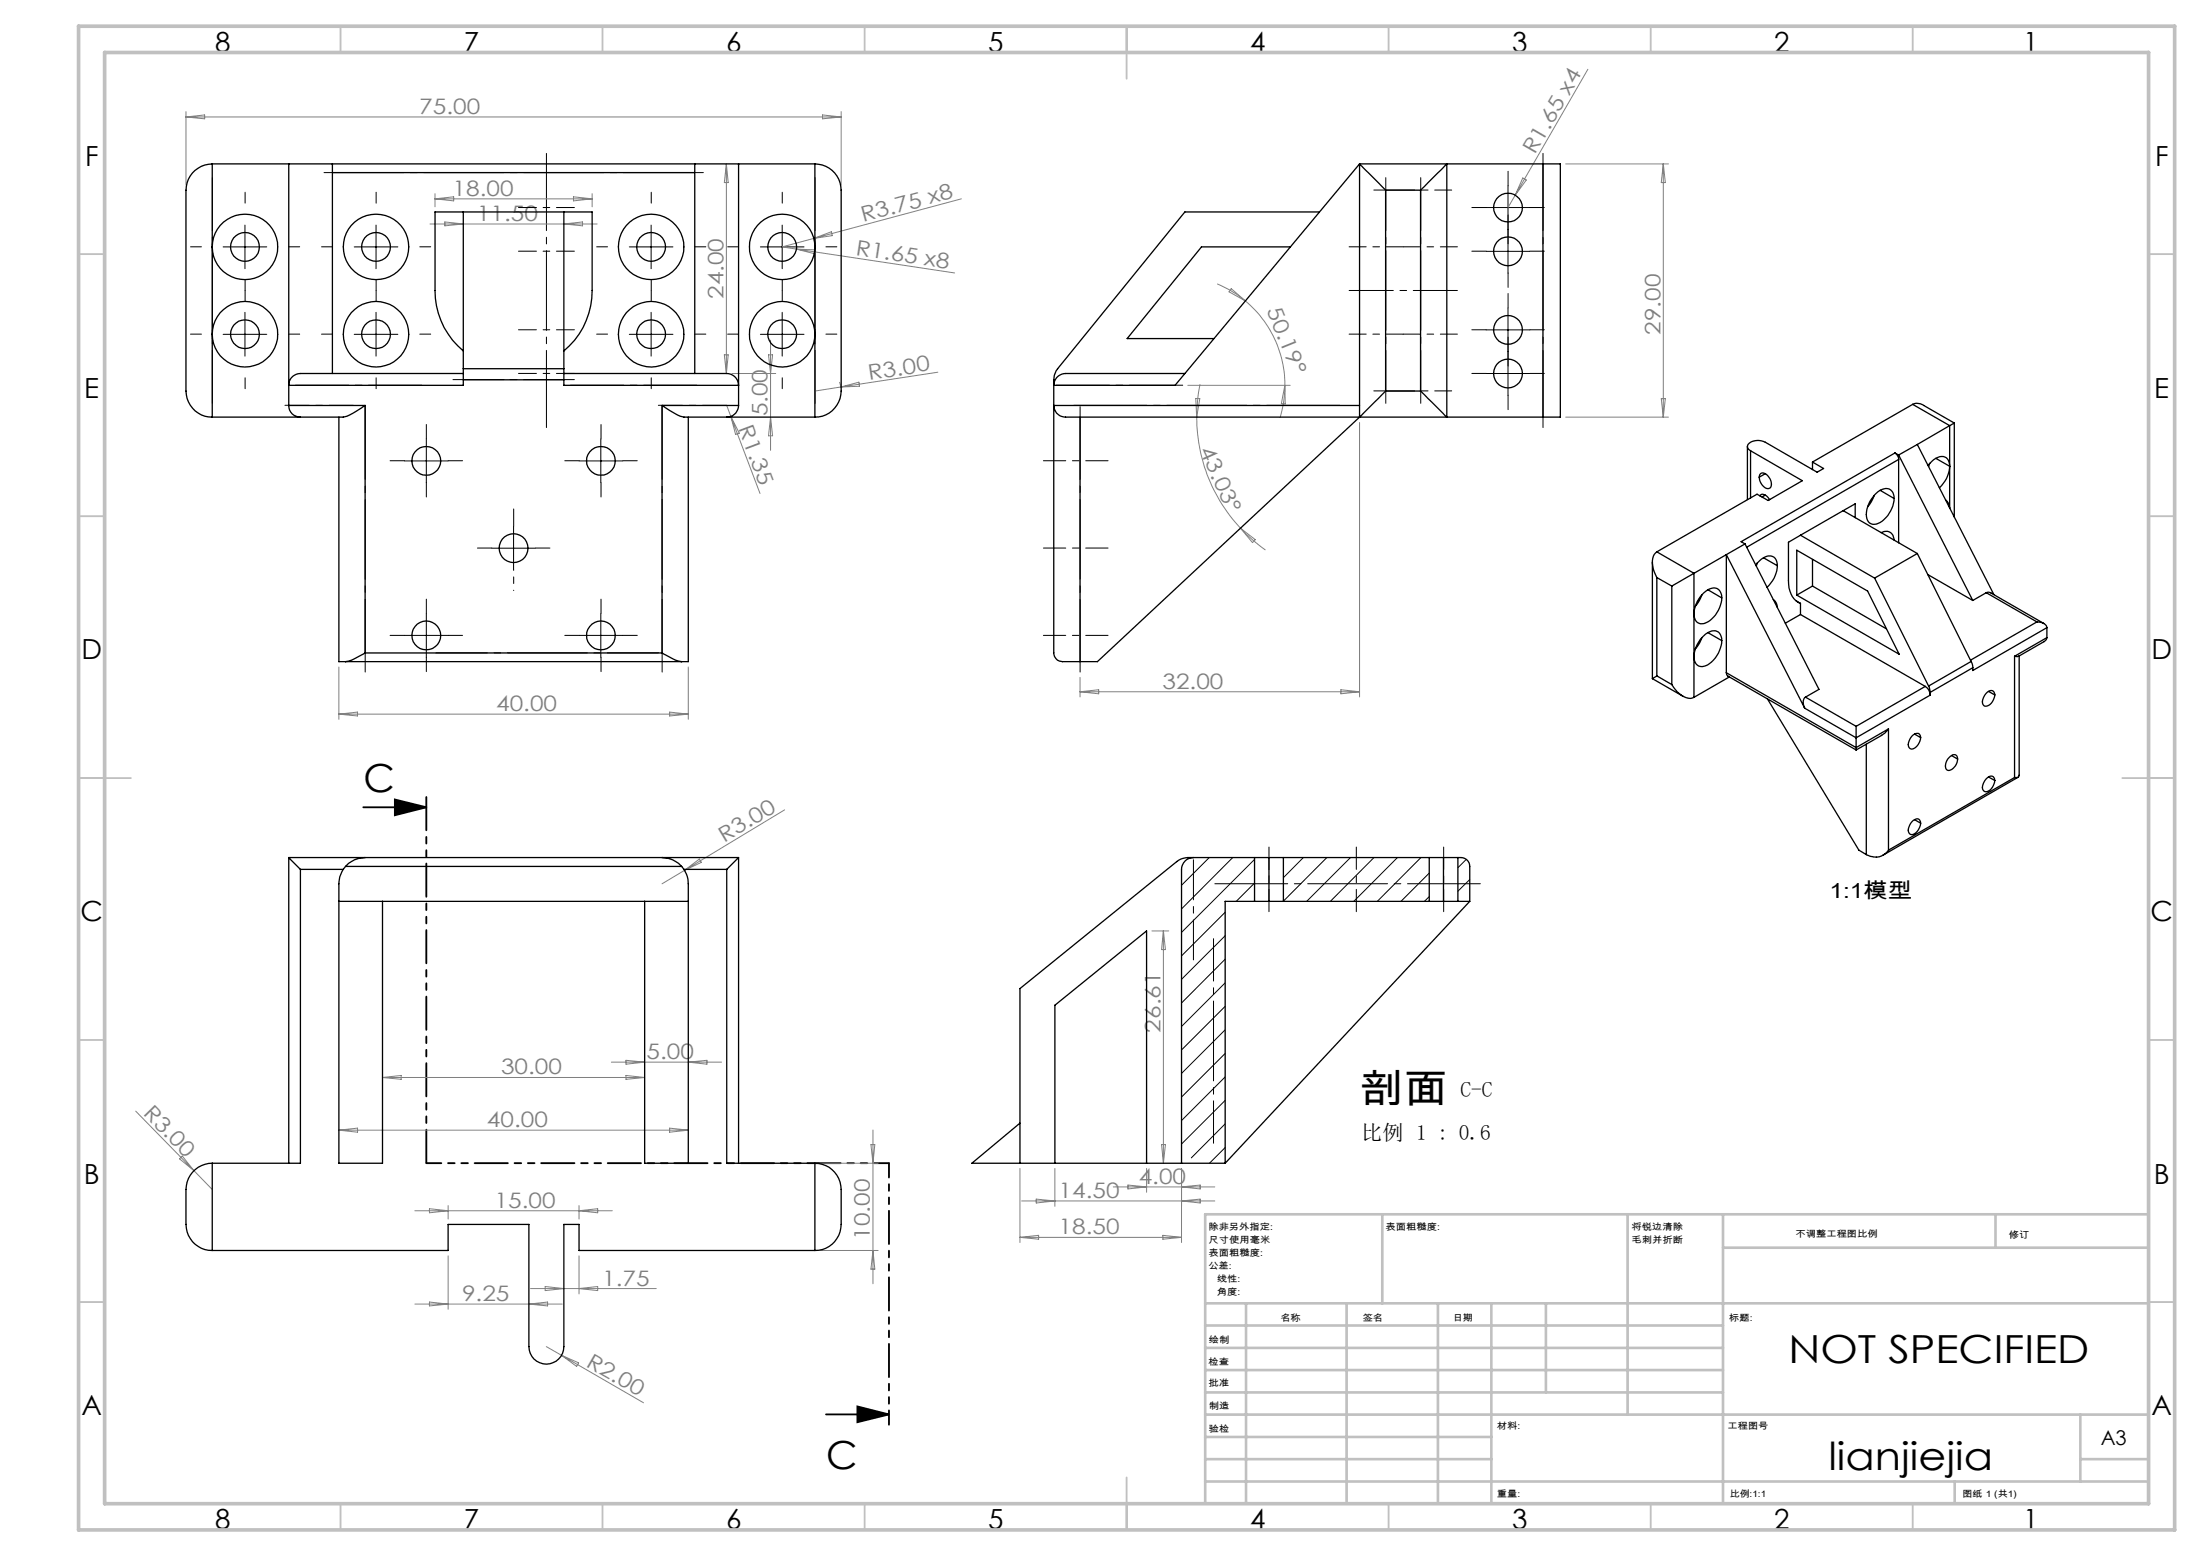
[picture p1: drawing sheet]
<svg xmlns="http://www.w3.org/2000/svg" width="420mm" height="297mm" viewBox="0 0 420 297" stroke-linecap="round" stroke-linejoin="round" font-family="sans-serif">
<path d="M69.3 154.1h12.1M75.4 152.6l6 1.5-6 1.5zM157.6 270h12M163.6 268.5l6 1.5-6 1.5z" fill="none" stroke="#000" stroke-width=".35"/>
<g fill="none" stroke="#808080" stroke-width=".19">
<path d="M303 13.2l-15.2 26.4M35.5 21.3v14M35.5 22.3h125M35.5 22.3l3.6-.4v.8zM83 37v2.5M83 38h30M83 38l3.6-.4v.7zM109.4 37.6l3.6 .4-3.6 .3zM113 37v2.5M138.6 31.3v40M138.6 31.3l.4 3.6h-.8zM157 21.9l3.5 .4-3.5 .4z"/>
<path d="M160.5 21.3v14M183.4 38l-34.1 9.1 2.7 .5M290.6 34l.7 .4-2.2 2.8zM298.8 31.3h19.6M317.4 31.3l.4 3.6h-.8zM317.4 31.3v48.3M82.1 42.8h31.8M84.9 42.4l3.5 .4-3.5 .3zM107.6 42.8l3.6-.4v.7zM152 47.6l30.2 4.5M152 47.6l3.5 .1-.1 .7zM155.3 45.5l3.3-1.3 .2 .8z"/>
<path d="M232.3 54.2a20.3 20.3 0 0 1 5.3 3.2M234.9 55.1l2.7 2.3-3.1-1.7zM237.6 57.4a21 21 0 0 1 7.6 16.2M138.2 67.7h.8l-.4 3.6zM138.7 77.4l.8 2.1M139.5 79.5l5.5 14.7M139.5 79.5l1.6 3.2-.7 .2zM139.7 71.3h8.3M146.6 67.7h.8l-.4 3.6zM147 64.9v21.1M147 79.6l.4 3.6h-.8zM160.2 72.9l.2 .8"/>
<path d="M160.4 73.9l-4.9 .7M160.4 73.9l3.5-.9 .1 .7zM179 71l-18.6 2.9M226.7 73.6h19.5M228.2 76.1h.8l-.6 3.5zM228.4 79.6a30.8 30.8 0 0 0 8.3 21.2M229 73.3l-.4 2.4-.2 3.9M245.2 73.6a21 21 0 0 1-.9 6.2M245.2 73.6l.1 3.5-.8-.1zM298.8 79.6h19.6M317 76.1h.8l-.4 3.5zM259.4 80.6v52.4"/>
<path d="M236.7 100.8a31.2 31.2 0 0 0 4.8 4.2M236.7 100.8l2.8 2.2-.5 .6zM64.7 127.3v10M64.7 136.3h66.6M64.7 136.3l3.5-.4v.8zM127.8 135.9l3.5 .4-3.5 .4zM131.3 127.3v10M206.1 129.3v3.7M206.1 132h53.3M206.1 132l3.6-.3v.7zM255.9 131.7l3.5 .3-3.5 .4zM149.7 154.6l-19.1 11.5"/>
<path d="M130.6 166.1l-4.3 2.6M130.6 166.1l2.9-2.1 .3 .6zM219.8 177.7h3.2M222 177.7v44.3M222 177.7l.4 3.6h-.7zM25.9 212.1l11.1 11.3M64.7 215.7l3.5-.4v.8zM64.7 215.7h66.6M73 205.7h50M73 205.7l3.6-.4v.7zM116.7 202.7h21M119.5 205.3l3.5 .4-3.5 .3z"/>
<path d="M119.5 202.4l3.5 .3-3.5 .4zM127.8 215.3l3.5 .4-3.5 .4zM131.3 202.7l3.6-.3v.7zM166.2 218.5h.7l-.3 3.5zM166.6 215.7v29.3M221.7 218.5h.7l-.4 3.5zM34.3 221.2l.5-.5 2.2 2.7zM37 223.4l3.5 3.6M79.2 231.1h37.6M82 230.7l3.5 .4-3.5 .4zM85.5 230.1v2.6M85.5 239.7v10.2"/>
<path d="M110.5 230.1v2.6M110.5 239.7v7.3M110.5 231.1l3.6-.4v.8zM156.5 222h11.1M156.5 238.7h11.1M166.6 238.7l.3 3.5h-.7zM194.6 223v14.2M194.6 236.2h30.9M194.6 236.2l3.6-.4v.7zM194.9 229.2h36.9M197.7 228.9l3.6 .3-3.6 .4zM201.3 223v7.3"/>
<path d="M212.4 226.6h19.4M215.2 226.2l3.6 .4-3.6 .3zM218.8 223v4.6M221.9 235.8l3.6 .4-3.6 .3zM225.5 223v14.2M225.5 229.2l3.5-.3v.7zM225.5 226.6l3.5-.4v.7zM79.2 248.9h28.1M82 248.5l3.5 .4-3.5 .4zM100.9 248.9l3.6-.4v.8zM101.2 246h24M104 245.6l3.6 .4-3.6 .3z"/>
<path d="M104.2 257l2.9 1.7M107.1 258.7l15.7 9.1M107.1 258.7l3.3 1.4-.4 .7zM110.5 246l3.6-.4v.7z"/>
</g>
<path d="M267.8 47.1h-10.4M278.1 47.1h-10.3M267.8 63.8h-10.4M278.1 63.8h-10.3" fill="none" stroke="#000" stroke-width=".19" stroke-dasharray="15.2 1.3 1.3 1.3" stroke-dashoffset="12"/>
<path d="M104.3 81.6v-52.3M294.4 81.6v-52.3" fill="none" stroke="#000" stroke-width=".19" stroke-dasharray="15.2 1.3 1.3 1.3" stroke-dashoffset=".5"/>
<path d="M69.7 77.6v50.7M206.1 77.6v50.7M255.6 77.4h-50.7M126.4 128.3v-50.7M282.5 168.7h-50.7" fill="none" stroke="#000" stroke-width=".19" stroke-dasharray="15.2 1.3 1.3 1.3" stroke-dashoffset="1.3"/>
<path d="M40.5 77v-43.1M80.5 73.5h-24.1M133 73.5h-24.1M155.5 77v-43.1M201.5 73.5h24.2M264.4 77v-43.1M271.1 77v-43.1" fill="none" stroke="#000" stroke-width=".19" stroke-dasharray="15.2 1.3 1.3 1.3" stroke-dashoffset="5.1"/>
<path d="M211.4 87.9h-12.3M211.4 104.6h-12.3M211.4 121.3h-12.3M242.1 174v-12.3M258.8 174v-12.3M275.5 174v-12.3" fill="none" stroke="#000" stroke-width=".19" stroke-dasharray="15.2 1.3 1.3 1.3" stroke-dashoffset="11"/>
<path d="M278.1 55.4h-20.7" fill="none" stroke="#000" stroke-width=".19" stroke-dasharray="15.2 1.3 1.3 1.3" stroke-dashoffset="6.8"/>
<path d="M262.2 36.3h14.8M262.2 74.6h14.8" fill="none" stroke="#000" stroke-width=".19" stroke-dasharray="15.2 1.3 1.3 1.3" stroke-dashoffset="7.4"/>
<g fill="none" stroke="#000" stroke-width=".19" stroke-dasharray="15.2 1.3 1.3 1.3">
<path d="M46.8 38.8v-2.1M71.8 38.8v-2.1M124.3 38.8v-2.1M149.3 38.8v-2.1M283.6 39.6h-2.7M287.8 35.4v-2.7M291.9 39.6h2.8M38.4 47.1h-2M46.8 55.4v2.1M46.8 55.4v-2M55.1 47.1h2.1M63.4 47.1h-2"/>
<path d="M71.8 55.4v2.1M71.8 55.4v-2M80.1 47.1h2.1M115.9 47.1h-2M124.3 55.4v-2M124.3 55.4v2.1M132.6 47.1h2.1M140.9 47.1h-2M149.3 55.4v2.1M149.3 55.4v-2M157.6 47.1h2.1M283.6 47.9h-2.7"/>
<path d="M287.8 58.8v-2.8M287.8 43.8v-2.8M287.8 52.1v2.8M287.8 43.8v2.7M291.9 47.9h2.8M38.4 63.8h-2M46.8 72.1v2.1M55.1 63.8h2.1M63.4 63.8h-2M71.8 72.1v2.1M80.1 63.8h2.1M115.9 63.8h-2"/>
<path d="M124.3 72.1v2.1M132.6 63.8h2.1M140.9 63.8h-2M149.3 72.1v2.1M157.6 63.8h2.1M283.6 71.3h-2.7M283.6 62.9h-2.7M287.8 67.1v-2.7M287.8 75.4v2.8M287.8 67.1v2.8M291.9 71.3h2.8M291.9 62.9h2.8"/>
<path d="M77.2 87.9h-2.8M81.4 83.8v-2.8M81.4 92.1v2.8M85.5 87.9h2.8M110.5 87.9h-2.7M114.7 83.8v-2.8M114.7 92.1v2.8M118.9 87.9h2.7M81.4 117.1v-2.7M93.9 104.6h-2.8M98 100.4v-3.2M102.2 104.6h2.7"/>
<path d="M114.7 117.1v-2.7M77.2 121.3h-2.8M81.4 125.4v2.8M85.5 121.3h2.8M110.5 121.3h-2.7M114.7 125.4v2.8M118.9 121.3h2.7"/>
</g>
<path d="M227.7 183.2v-19.1" fill="none" stroke="#000" stroke-width=".19" stroke-dasharray="15.2 1.3 1.3 1.3" stroke-dashoffset="7.6"/>
<path d="M231.6 179.2v39" fill="none" stroke="#000" stroke-width=".19" stroke-dasharray="15.2 1.3 1.3 1.3" stroke-dashoffset="7.1"/>
<path d="M134.6 32.9h-73.2" fill="none" stroke="#000" stroke-width=".19" stroke-dasharray="15.2 1.3 1.3 1.3" stroke-dashoffset="-.4"/>
<path d="M67.4 77.4h-13M138.7 77.4h-13.1" fill="none" stroke="#000" stroke-width=".19" stroke-dasharray="15.2 1.3 1.3 1.3" stroke-dashoffset="10.6"/>
<path d="M83.2 124.6h42.5" fill="none" stroke="#000" stroke-width=".19" stroke-dasharray="15.2 1.3 1.3 1.3" stroke-dashoffset="5.4"/>
<path d="M98.9 39.6h10.7M98.9 47.9h10.7M98.9 71.3h10.7M98.9 62.9h10.7" fill="none" stroke="#000" stroke-width=".19" stroke-dasharray="15.2 1.3 1.3 1.3" stroke-dashoffset="11.8"/>
<path d="M109.6 72.5h-23.2" fill="none" stroke="#000" stroke-width=".19" stroke-dasharray="15.2 1.3 1.3 1.3" stroke-dashoffset="5.6"/>
<path d="M98 108.8v3.9" fill="none" stroke="#000" stroke-width=".19" stroke-dasharray="15.2 1.3 1.3 1.3" stroke-dashoffset="15.2"/>
<g fill="none" stroke="#000" stroke-width=".19">
<path d="M283.6 39.6h8.3M287.8 35.5v16.6M42.6 47.1h8.3M46.7 43v8.3M46.7 59.6v8.4M67.6 47.1h8.3M71.8 43v8.3M71.8 59.6v8.4M120.1 47.1h8.3M124.2 43v8.3M124.2 59.6v8.4M145.1 47.1h8.3"/>
<path d="M149.3 43v8.3M149.3 59.6v8.4M283.6 48h8.3M287.8 58.8v16.7M42.6 63.8h8.3M67.6 63.8h8.3M120.1 63.8h8.3M145.1 63.8h8.3M283.6 71.3h8.3M283.6 63h8.3M77.2 88h8.3M81.4 83.8v8.3"/>
<path d="M110.5 88h8.4M114.7 83.8v8.3M81.4 117.1v8.4M93.8 104.6h8.4M98 100.5v8.3M114.7 117.1v8.4M77.2 121.3h8.3M110.5 121.3h8.4M230.8 163.7l-5.3 5.3M233.8 174.1l-8.3 8.4M233.8 178.6l-8.3 8.3M235.2 163.7l-9.7 9.8"/>
<path d="M239.4 164l-13.9 14M239.4 168.6l-3.5 3.4M248.7 163.7l-3.8 3.8M253.2 163.7l-8.3 8.3M257.7 163.7l-8.4 8.3M262.2 163.7l-8.3 8.3M266.7 163.7l-8.4 8.3M271.1 163.7l-8.3 8.3M272.7 171.1l-.9 .9M272.7 166.6l-5.4 5.4M279.8 164l-1.6 1.6M280.5 167.9l-2.3 2.2"/>
<path d="M233.8 183.1l-8.3 8.3M233.8 187.6l-8.3 8.3M233.8 192.1l-8.3 8.3M233.8 196.6l-8.3 8.3M233.8 201.1l-8.3 8.3M233.8 205.6l-8.3 8.3M233.8 210l-8.3 8.4M233.8 214.5l-6.5 6.5M233.8 219l-3 3"/>
</g>
<path d="M81.4 152.1v69.9" fill="none" stroke="#000" stroke-width=".35" stroke-dasharray="6.3 1.3 1.3 1.3 1.3 1.3"/>
<path d="M81.4 222h88.2" fill="none" stroke="#000" stroke-width=".35" stroke-dasharray="6.3 1.3 1.3 1.3 1.3 1.3" stroke-dashoffset="3.5"/>
<path d="M169.6 222v50" fill="none" stroke="#000" stroke-width=".35" stroke-dasharray="6.3 1.3 1.3 1.3 1.3 1.3" stroke-dashoffset="3.6"/>
<g fill="none" stroke="#c0c0c0" stroke-width=".35">
<path d="M65 5v5M115 5v5M165 5v5M215 5v10M265 5v5M315 5v5M365 5v5M15 48.5h5M410 48.5h5M15 98.5h5M410 98.5h5M15 148.5h10"/>
<path d="M405 148.5h10M15 198.5h5M410 198.5h5M15 248.5h5M410 248.5h5M65 287v5M115 287v5M165 287v5M215 282v10M265 287v5M315 287v5M365 287v5"/>
</g>
<g fill="none" stroke="#c0c0c0" stroke-width=".5">
<path d="M263.8 231.8v17M310.6 231.8v38.2M328.8 231.8v55.2M328.8 238.2h81.2M380.8 231.8v6.4M410 231.8h-180v55.2M230 248.8h180M230 257.3h98.8M230 253h98.8M237.8 248.8v38.2M257 248.8v38.2M274.4 248.8v38.2"/>
<path d="M284.6 248.8v38.2M295 248.8v17M230 265.8h98.8M230 261.5h98.8M230 278.5h54.6M230 274.3h54.6M230 270h180M397 278.5h13M397 270v12.8M230 282.8h180M373 282.8v4.2"/>
</g>
<path d="M15 5h400v287h-400zM20 10h390v277h-390z" fill="none" stroke="#c0c0c0" stroke-width=".7"/>
<path d="M75.4 152.6l6 1.5-6 1.5zM163.6 268.5l6 1.5-6 1.5z" fill="#000"/>
<g fill="none" stroke="#000" stroke-width=".25">
<path d="M40.5 31.3a5 5 0 0 0-5 5v38.3a5 5 0 0 0 5 5M40.5 31.3h115M40.5 31.3v48.3M55.1 31.3v46.1M63.4 31.3v40M63.4 32.9h69.2M132.6 31.3v40M140.9 31.3v46.1M155.5 31.3a5 5 0 0 1 5 5v38.3a5 5 0 0 1-5 5M155.5 31.3v48.3M259.4 31.3l5 5M259.4 31.3l-35.2 42.3h-23.1a2.27 2.27 0 0 1 2.2-2.3h22.8"/>
<path d="M259.4 31.3h35M259.4 31.3v48.3M264.4 36.3h6.7M264.4 36.3v38.3M271.1 36.3l5-5v48.3l-5-5M271.1 36.3v38.3M294.4 31.3h3.3v48.3h-3.3M294.4 31.3v48.3M88.4 40.5v29.9M107.6 40.5v29.9M246.2 47.1h-16.9l-14.2 17.5h16.5M251.8 40.5h-25.7l-24.3 29.9a3.7 3.7 0 0 0-.7 2.1v52.1a1.82 1.82 0 0 0 2.4 1.7h2.6"/>
<path d="M55.1 77.4a2.17 2.17 0 0 0 2.2 2.2M55.1 77.4h14.6M64.7 79.6v46.7h1.2M69.7 77.4l-2.4 1.5-1.1 .5-.7 .2h-25M69.7 77.4v47.2M88.4 70.4v2.1M88.4 71.3h-31.1a2.21 2.21 0 0 0-2.2 2.3h33.3v-1.1M88.4 67a14.8 14.8 0 0 1-5.4-11.5v-15h30v15a15 15 0 0 1-5.4 11.5M88.4 72.5h19.2M88.4 70.4h19.2M107.6 71.3h31.1a2.27 2.27 0 0 1 2.2 2.3h-33.3v-1.1M107.6 70.4v2.1"/>
<path d="M126.3 77.4l1.5 1a7.4 7.4 0 0 0 2.7 1.2h25M126.3 77.4h14.6M126.3 77.4v47.2M131.3 79.6v46.7h-1.2M140.9 77.4a2.21 2.21 0 0 1-2.2 2.2M206.1 79.6v46.7M259.4 77.4h-58.3a2.21 2.21 0 0 0 2.2 2.2h91.1M259.4 79.6l-50 46.7h-3.3M264.4 74.6l-5 5M264.4 74.6h6.7M365 77.2a2.15 2.15 0 0 1 2.1 .2l5.8 3.3M365 77.2l-19.1 11"/>
<path d="M365 77.2l7 4M333.4 85.2v10.2M334 86a.85 .85 0 0 1-.6-.8 .85 .85 0 0 1 .6-.8 3 3 0 0 1 2.9 0l9.8 5.7 1.3-.7-2.1-1.2M334 86l9.9 5.8-6.5 3.7-2.1-1.2-19.1 11M334 86v9M335.8 94.6a1.1 1.1 0 0 1 1.8 .6l.1 .2M336 90.4a1.41 1.41 0 0 1 1.8 1l.2 .7a.81 .81 0 0 1-.3 1.1 .81 .81 0 0 1-1.1-.3 2.02 2.02 0 0 1-.6-2.5zM336.9 90.4l-1.2 .7M336.9 94.5l-.7 .4M345.9 88.2v1.4M351.7 97.5l-8.1 4.7M351.7 97.5l14.2 8.2"/>
<path d="M351.7 97.5l2.3-1.3v2.6M357.6 94.6l-.6 1.4-.6 .7M357.7 94.5a2.53 2.53 0 0 1 3.1-1 2.71 2.71 0 0 1 .4 3.1 5.1 5.1 0 0 1-3.5 3.5 1.56 1.56 0 0 1-1.6-1.9 6 6 0 0 1 1.6-3.7zM358.8 93.6l2.6 1.5M361.6 86.5a1.6 1.6 0 0 1 .7 1.2M361.6 86.5l.7 .4M361.6 86.5l-29.4 16.9 .8 .4M362.3 87.7v15.9M362.3 86.9l14.1 27.7M362.3 87.7l-29 16.8M365.9 84.8l-3.6 2.1M365.9 84.8l14.6 28.7"/>
<path d="M367.9 88.9a3.2 3.2 0 0 1 3.2-1.7 1.77 1.77 0 0 1 .9 1.8M368.2 88.4l-.2 .6M369.4 87.5l2.6 1.5M371.3 95.5l.5 .6 .2 .8M372 89a5.7 5.7 0 0 1-1.9 4.1M372 81.2l-6.1 3.6M372 81.2v15.8M372.9 80.7l-.9 .5M372.9 80.7v18M315.3 107.3v22.2M316.2 105.3a2.91 2.91 0 0 0-.7 3.3l.7 1.6M316.2 110.2l2.8 1.7"/>
<path d="M316.2 105.3l7.1 4.1M316.2 110.2v18.8M319 111.9v18.8M323.3 109.4l-4.3 2.5M323.3 109.4v23.7M324.8 113.6l-.7 1.3-.6 .8M324.8 113.5a2.53 2.53 0 0 1 3.1-1 2.63 2.63 0 0 1 .4 3 5 5 0 0 1-3.5 3.6 1.56 1.56 0 0 1-1.5-1.9 6 6 0 0 1 1.5-3.7zM325.9 112.6l2.6 1.5M333 103.8l14.1 27.8-2.6 1.5M333 103.8l-9.7 5.6M335 107.8a3.2 3.2 0 0 1 3.2-1.6 1.77 1.77 0 0 1 1 1.8M335.4 107.4l-.3 .6"/>
<path d="M336.5 106.5l2.7 1.5M338.4 114.4l.5 .6 .3 1M339.2 108a5.7 5.7 0 0 1-2 4.1M342.8 114.7l.8 .5M342.9 105l13.5 7.8 6 12.1-19.5-11.3zM343.6 102.2l-2.3 1.3v7.3a4.4 4.4 0 0 0 2.3 4.4M343.6 117.3l23.8 13.7M343.6 115.2v2.1M343.6 102.2l14.1 8.1M343.6 117.3l-2.9 1.7M345.9 106.8v5.1M345.9 111.9l14 8.1"/>
<path d="M345.9 111.9l-3 1.7M357.7 110.3l10.3 20.6M359 101.7a1.57 1.57 0 0 1 1.6-.1 1.57 1.57 0 0 1 .8 1.5M365.9 105.7l-8.2 4.6M365.9 105.7l10.2 20.6M367.9 109.7l8.5 4.9M379 113.1l.4-.1 .4 .1 10.2 5.9M379 113.1l9.7 5.6M379 113.1l-2.6 1.5M388.7 118.7a1.7 1.7 0 0 1 1.9 1.1M388.7 118.7l-12.7 7.3M390.6 119.8l-14.2 8.2v-.5"/>
<path d="M390.6 119.8v1.9M65.9 126.3h64.2M69.7 124.6l-1.2 .7a5.7 5.7 0 0 1-2.6 1M69.7 124.6h56.6M126.3 124.6l1.2 .7a5.7 5.7 0 0 0 2.6 1M315.3 129.5l5.8 3.4M316.2 129l-.9 .5M316.2 129l2.8 1.7M319 130.7a4.2 4.2 0 0 0 3.9 2.5l.4-.1M324.8 121.7l-.4 .9-.9 1.3M325.2 121.3a2.06 2.06 0 0 1 2.9-.4 3.6 3.6 0 0 1-.2 3.8 4 4 0 0 1-3.5 2.5 1.86 1.86 0 0 1-1.1-2.3 5.9 5.9 0 0 1 1.9-3.6zM325.9 120.8l2.6 1.5"/>
<path d="M329.4 128.4l.3 .6 24.5 14.2M329.4 128.4l24.8 14.3M329.4 128.4v-22.5l15 29.3M330 129.2l-6.7 3.9M337.3 133.4l17.4 28.9 1.4 .8M344.4 135.2l9.8 5.6M344.5 133.1a1.58 1.58 0 0 0-.1 2.1M344.5 133.1l9.7 5.5M354.2 138.6v2.2M360.4 139.1l-.7 .8-.7 .5M360.4 139.1v23.2M360.4 139.1l-6.2 3.6"/>
<path d="M367.4 131a2.1 2.1 0 0 1 .9 1.7M367.4 131l-13.2 7.6M368 130.9l.3 1.2M368.3 132.7l-14.1 8.1M368.3 132.1v.6M376.1 126.3l.3 1.2M376.1 126.3l-8.1 4.6M376.4 127.5l-8.1 4.6M379 132.4l.2-.3a.81 .81 0 0 1 1.1-.2 .81 .81 0 0 1 .3 1.1 2.09 2.09 0 0 1-1.9 1.8 1.41 1.41 0 0 1 0-2.1zM379.4 132l1.2 .6M384.4 125.3v23.1M385.3 125.2v22.8"/>
<path d="M390.6 121.7l-.1 .4-.5 .4-4.8 2.8h-.8M390.6 121.7l-6.2 3.6M354.2 142.7v.5M354.2 140.8v1.9M356.1 142.1v21M359.1 140.4l-4.9 2.8M365.1 156.6a.81 .81 0 0 1 1-.2 .81 .81 0 0 1 .4 1 2.09 2.09 0 0 1-1.9 1.9l-.2-.1a1.89 1.89 0 0 1 .7-2.6zM365.1 140.3a.81 .81 0 0 1 1-.3 .81 .81 0 0 1 .4 1.1 2.09 2.09 0 0 1-1.9 1.8l-.2-.1a1.89 1.89 0 0 1 .7-2.5zM365.3 140.1l1.2 .7M365.3 156.5l1.2 .6M371.9 144.6l.2-.2a.8 .8 0 0 1 1.1-.3 .8 .8 0 0 1 .3 1.1 2.09 2.09 0 0 1-1.8 1.8 1.56 1.56 0 0 1 .2-2.4zM372.4 144.2l1.2 .7"/>
<path d="M379 148.7l.2-.2a.81 .81 0 0 1 1.1-.3 .81 .81 0 0 1 .3 1.1 2.01 2.01 0 0 1-1.9 1.8l-.1-.1a1.76 1.76 0 0 1 .4-2.3zM379.4 148.3l1.2 .7M384.4 148.4l-24 13.9M385.1 148.3l-25.8 15M385.3 148l-.2 .4h-.7M55.1 163.7l2.2 2.2M55.1 163.7v58.3M55.1 163.7h85.8M57.3 165.9v56.1h-16.8M57.3 165.9h8.2M64.7 172h66.6M65.9 165.4a5.4 5.4 0 0 0-1.2 3.3v53.3h8.3v-50"/>
<path d="M65.9 165.4h64.2M69.7 163.7h-.1a5 5 0 0 0-3.7 1.7M126.3 163.7h.1a5 5 0 0 1 3.7 1.7M130.1 165.4a4.9 4.9 0 0 1 1.2 3.3v53.3h-8.3v-50M130.5 165.9h8.2M138.7 165.9v56.1h16.8M140.9 163.7l-2.2 2.2M140.9 163.7v58.3M227.7 163.7a2.29 2.29 0 0 0-2.2 2.2v56.1M239.4 172h2.7M239.4 163.7h2.7M239.4 163.7h-12.7a3.4 3.4 0 0 0-2.2 .8l-29.9 24.2v33.3"/>
<path d="M239.4 172h-5.6v50M239.4 163.7v8.3M242.1 172h2.8M242.1 163.7h2.8M242.1 163.7v8.3M244.9 172h27.8M244.9 163.7h27.8M244.9 163.7v8.3M272.7 172h2.7M272.7 163.7h2.7M272.7 163.7v8.3M275.4 172h2.8"/>
<path d="M275.4 163.7h2.8M275.4 163.7v8.3M278.2 163.7a1.8 1.8 0 0 1 2.3 1.7v6.6M278.2 172h2.3M278.2 163.7v8.3M280.5 172l-46.7 50M360.4 162.3a3.1 3.1 0 0 1-4.3 .8M194.6 214.4l-9.1 7.6h48.3M40.5 238.7h45v-5h15.4v23.3a3.3 3.3 0 0 0 3.4 3.4 3.3 3.3 0 0 0 3.3-3.4v-23.3h2.9v5h45M40.5 222a5 5 0 0 0-5 5v6.7a5 5 0 0 0 5 5M40.5 222v16.7M155.5 222a5 5 0 0 1 5 5v6.7a5 5 0 0 1-5 5"/>
<path d="M155.5 222v16.7M201.3 222v-30.1l17.5-14.2v44.3"/>
<circle cx="287.8" cy="39.6" r="2.75"/>
<circle cx="46.7" cy="47.1" r="2.75"/>
<circle cx="46.7" cy="47.1" r="6.2"/>
<circle cx="71.7" cy="47.1" r="6.2"/>
<circle cx="71.8" cy="47.1" r="2.75"/>
<circle cx="124.2" cy="47.1" r="6.2"/>
<circle cx="124.2" cy="47.1" r="2.75"/>
<circle cx="149.3" cy="47.1" r="2.75"/>
<circle cx="149.3" cy="47.1" r="6.2"/>
<circle cx="287.8" cy="48" r="2.76"/>
<circle cx="46.7" cy="63.8" r="2.75"/>
<circle cx="46.8" cy="63.8" r="6.3"/>
<circle cx="71.7" cy="63.8" r="6.3"/>
<circle cx="71.8" cy="63.8" r="2.75"/>
<circle cx="124.2" cy="63.8" r="6.3"/>
<circle cx="124.2" cy="63.8" r="2.75"/>
<circle cx="149.2" cy="63.8" r="6.3"/>
<circle cx="149.3" cy="63.8" r="2.75"/>
<circle cx="287.8" cy="63" r="2.75"/>
<circle cx="287.8" cy="71.3" r="2.75"/>
<circle cx="81.3" cy="88" r="2.75"/>
<circle cx="114.7" cy="88" r="2.74"/>
<circle cx="98" cy="104.6" r="2.75"/>
<circle cx="81.3" cy="121.3" r="2.75"/>
<circle cx="114.7" cy="121.3" r="2.74"/>
</g>
<g font-size="7.4">
<text x="69.4" y="151.1">C</text>
<text x="259.4" y="210.3">剖面</text>
<text x="341.3" y="260.1">NOT SPECIFIED</text>
<text x="157.6" y="280.4">C</text>
<text x="348.9" y="280.5">lianjiejia</text>
</g>
<g font-size="5.3">
<text x="41" y="9.9">8</text>
<text x="88.5" y="9.9">7</text>
<text x="138.5" y="9.9">6</text>
<text x="188.5" y="9.9">5</text>
<text x="238.5" y="9.9">4</text>
<text x="288.5" y="9.9">3</text>
<text x="338.5" y="9.9">2</text>
<text x="386" y="9.9">1</text>
<text x="16.2" y="31.7">F</text>
<text x="411.2" y="31.7">F</text>
<text x="16.1" y="75.9">E</text>
<text x="411.1" y="75.9">E</text>
<text x="15.5" y="125.9">D</text>
<text x="410.5" y="125.9">D</text>
<text x="15.4" y="175.9">C</text>
<text x="410.4" y="175.9">C</text>
<text x="16" y="225.9">B</text>
<text x="411" y="225.9">B</text>
<text x="15.5" y="270.2">A</text>
<text x="410.5" y="270.2">A</text>
<text x="41" y="291.9">8</text>
<text x="88.5" y="291.9">7</text>
<text x="138.5" y="291.9">6</text>
<text x="188.5" y="291.9">5</text>
<text x="238.5" y="291.9">4</text>
<text x="288.5" y="291.9">3</text>
<text x="338.5" y="291.9">2</text>
<text x="386" y="291.9">1</text>
</g>
<g font-size="4.1" fill="#808080">
<text x="80" y="21.7">75.00</text>
<text x="292.9" y="29.7" transform="rotate(-60 292.9 29.7)">R1.65 x4</text>
<text x="86.4" y="37.4">18.00</text>
<text x="91" y="42.1">11.50</text>
<text x="164.7" y="42.4" transform="rotate(-15 164.7 42.4)">R3.75 x8</text>
<text x="163.2" y="48.7" transform="rotate(9 163.2 48.7)">R1.65 x8</text>
<text x="138" y="57.1" transform="rotate(-90 138 57.1)">24.00</text>
<text x="241.7" y="59.2" transform="rotate(68 241.7 59.2)">50.19°</text>
<text x="316.8" y="63.9" transform="rotate(-90 316.8 63.9)">29.00</text>
<text x="165.9" y="72.5" transform="rotate(-9 165.9 72.5)">R3.00</text>
<text x="140.8" y="81.7" transform="rotate(69 140.8 81.7)">R1.35</text>
<text x="146.5" y="79.5" transform="rotate(-90 146.5 79.5)">5.00</text>
<text x="228.8" y="85.8" transform="rotate(66 228.8 85.8)">43.03°</text>
<text x="221.8" y="131.4">32.00</text>
<text x="94.7" y="135.7">40.00</text>
<text x="138.2" y="160.9" transform="rotate(-31 138.2 160.9)">R3.00</text>
<text x="221.5" y="197.1" transform="rotate(-90 221.5 197.1)">26.61</text>
<text x="123.4" y="202.2">5.00</text>
<text x="95.6" y="205.1">30.00</text>
<text x="27.2" y="212.6" transform="rotate(46 27.2 212.6)">R3.00</text>
<text x="92.9" y="215.1">40.00</text>
<text x="217.3" y="226">4.00</text>
<text x="94.4" y="230.5">15.00</text>
<text x="202" y="228.7">14.50</text>
<text x="166" y="236.6" transform="rotate(-90 166 236.6)">10.00</text>
<text x="202" y="235.6">18.50</text>
<text x="114.9" y="245.4">1.75</text>
<text x="88.2" y="248.3">9.25</text>
<text x="111.7" y="260.7" transform="rotate(30 111.7 260.7)">R2.00</text>
</g>
<g font-size="4.1">
<text x="349.1" y="171.3">1:1模型</text>
<text x="278.7" y="209.5">C-C</text>
<text x="259.8" y="217.7">比例 1 : 0.6</text>
</g>
<text font-size="3.9" x="400.9" y="275.8">A3</text>
<g font-size="1.7">
<text x="230.6" y="234.8">除非另外指定:</text>
<text x="230.6" y="237.3">尺寸使用毫米</text>
<text x="230.6" y="239.8">表面粗糙度:</text>
<text x="264.4" y="234.8">表面粗糙度:</text>
<text x="311.3" y="234.7">将锐边清除</text>
<text x="311.3" y="237.2">毛刺并折断</text>
<text x="342.6" y="236.2">不调整工程图比例</text>
<text x="383.3" y="236.4">修订</text>
<text x="230.6" y="242.3">公差:</text>
<text x="232.2" y="244.8">线性:</text>
<text x="232.2" y="247.3">角度:</text>
<text x="230.7" y="256.3">绘制</text>
<text x="244.3" y="252.2">名称</text>
<text x="260" y="252.1">签名</text>
<text x="277.2" y="252.1">日期</text>
<text x="330" y="252.1">标题:</text>
<text x="230.6" y="260.5">检查</text>
<text x="230.6" y="264.5">批准</text>
<text x="230.7" y="269">制造</text>
<text x="230.7" y="273.3">验检</text>
<text x="285.6" y="272.7">材料:</text>
<text x="329.6" y="272.7">工程图号</text>
<text x="285.6" y="285.7">重量:</text>
<text x="330.1" y="285.8">比例:1:1</text>
<text x="374.5" y="285.8">图纸 1 (共1)</text>
</g>
</svg>
